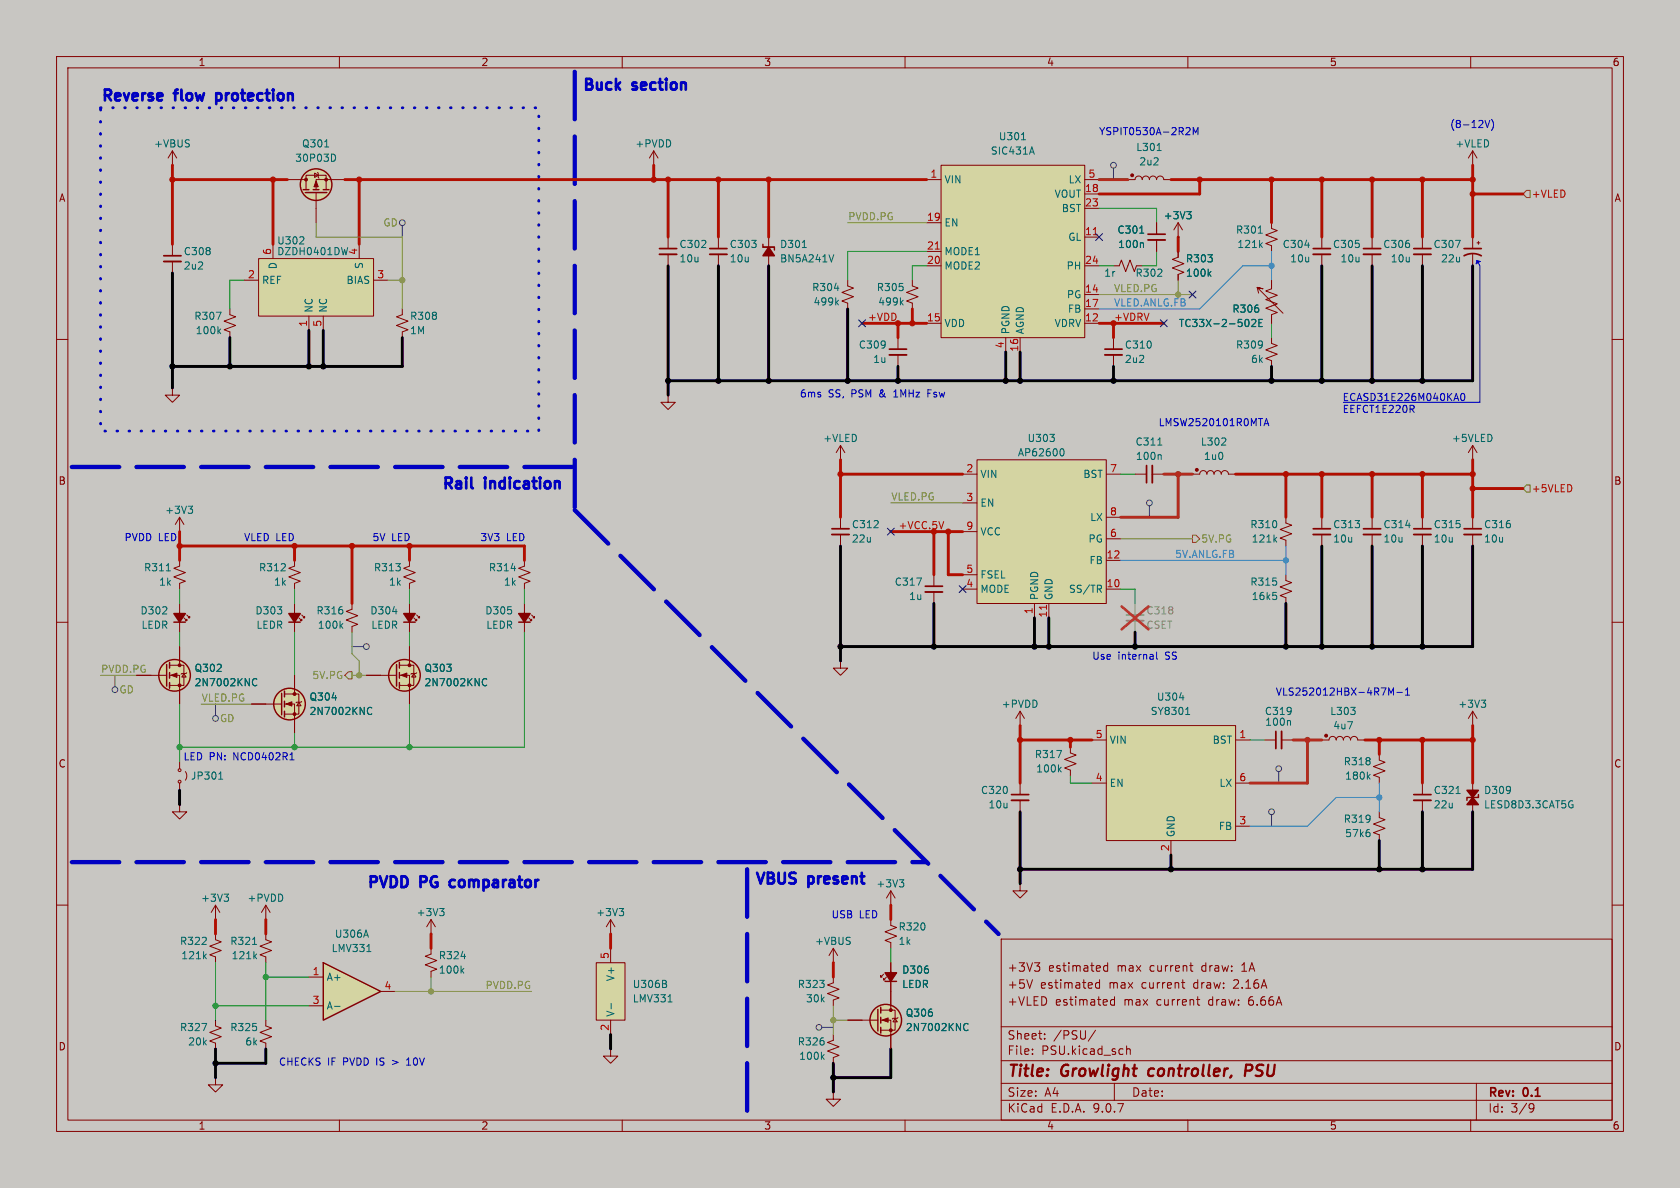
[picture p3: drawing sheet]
<svg xmlns="http://www.w3.org/2000/svg" width="297mm" height="210mm" viewBox="0 0 297 210" stroke-linecap="round" stroke-linejoin="round" font-family="sans-serif">
<path d="M0 0h297v210h-297z" fill="#c8c6c2" stroke="#c8c6c2" stroke-width=".18"/>
<g fill="none" stroke="#840000" stroke-width=".18">
<path d="M10 10h277v190h-277zM12 12h273v186h-273zM60 10v2M110 10v2M160 10v2M210 10v2M260 10v2M115.6 29.2h.1M115.6 26.7l-.8 1.2M115.6 26.7l.7 1.2M115.6 26.7v2.5M204.5 39.4v2"/>
<path d="M208.3 39.4l-.8 1.2M208.3 39.4l.7 1.2M208.3 39.4v2.5M224.8 39.4v1l1 .4-2 .7 2 .8-2 .8 1 .3v1.1M71.1 54.6v1l-1 .4 2 .8-2 .7 2 .8-1 .4v1M118.1 41.9v2M118.1 45v2M127 41.9v2M127 45v2M158.7 59.7v2M196.8 47h1.1l.3-1 .8 2 .8-2 .7 2 .4-1h1M204.5 42.4v2.1"/>
<path d="M208.3 41.9h.1M208.3 44.5v1l-1 .3 2 .8-2 .8 2 .7-1 .4v1M222.5 51.8l-.3-1 1.1 .3-1.1-.3 4.6 4.6M224.8 49.5v1.6l-1 .3 2 .8-2 .8 2 .7-2 .8 2 .7-1 .4v1.6M10 60h2M118.1 69.9v1.2h1.3l-1.3 1.3-1.3-1.3h1.3M118.1 69.9h.1M158.7 62.7v2.1M285 60h2M31.7 99.1v1l-1 .4 2.1 .7-2.1 .8 2.1 .7-1.1 .4v1M10 110h2M24.1 119.4h5.4"/>
<path d="M30 117.6h2.5v3.6h-2.5M30 119.4h1.7v5.1M31.7 106.7v5.1M31.7 114.3v3.3M32.5 109.2l.5 .5v-.2v.2h-.2M32.5 119.1l.4 .6h-.8zM33 108.7l.5 .5v-.2v.2h-.2M33 118.9l-.1 .2h-.8l-.1 .1M165.1 101.6v2M165.1 104.6v2.1M285 110h2M31.7 134.6v1.3"/>
<path d="M31.7 138.4v1.3M32.8 136.4l.2 .8-.2 .7M233.7 130.8h1.2a.64 .64 0 0 1 .7-.6 .64 .64 0 0 1 .6 .6 .64 .64 0 0 1 .7-.6 .64 .64 0 0 1 .6 .6 .64 .64 0 0 1 .6-.6 .64 .64 0 0 1 .7 .6 .64 .64 0 0 1 .6-.6 .64 .64 0 0 1 .6 .6h1.3M31.7 142.2v1.3h-1.2l1.2 1.3 1.3-1.3h-1.3M31.7 142.2h.1M10 160h2M38.1 162.6h.1M38.1 165.1v1l1 .4-2 .8 2 .7-2 .8 1 .4v1M38.1 160v2.6M38.1 160l-.8 1.3M38.1 160l.8 1.3M47 162.6h.1"/>
<path d="M47 165.1v1l1 .4-2 .8 2 .7-2 .8 1 .4v1M47 160l-.8 1.3M47 160l.8 1.3M47 160v2.6M76.2 165.1h.1M76.2 167.6v1.1l-1 .3 2 .8-2 .8 2 .7-1 .4v1M76.2 162.6l-.8 1.2M76.2 162.6l.8 1.2M76.2 162.6v2.5M177 166h108v32h-108zM182.5 173.2l-.5 1.5M182.9 170.2h.9l-.5 .6"/>
<path d="M183.5 170.8l.3 .3v.3l-.3 .3M194.4 173.8l-.4-.1-.3 .3v.4l.1 .2h.6M194.4 173.2v1.5M195.8 170.2v1.5M195.8 170.8l-.4-.1-.3 .3v.4l.1 .2h.6M197 176.2v1.5M197 176.8l-.4-.1-.3 .3v.4l.2 .2h.5M208.9 173.7h.6M209.1 174.5l.4 .2M210.3 170.7h.6M210.5 171.5l.4 .2M211.5 176.7h.6"/>
<path d="M211.7 177.5l.4 .2M285 160h2M38.1 190.5v1.3h-1.3l1.3 1.2 1.3-1.2h-1.3M38.1 190.5h.1M38.1 180.3v1.1l1 .3-2 .8 2 .8-2 .7 1 .4v1M60 198v2M110 198v2M160 198v2M177 194.5h108M177 191.5h108M177 187.5h108M177 181.5h108"/>
<path d="M182.5 186.3v.1M182.5 185.5v.1M184.7 183.6v.1M184.7 182.8v.1M193.7 182.1l-1.3 2M197 191.5v3M199.2 184.9v1.5M199.2 185.5l.2-.1 .3 .1 .1 .9M210 198v2M260 198v2M261 191.5v6.5M270.6 195.1l.5 .1a.99 .99 0 0 1-.4 1.4h-.2"/>
<path d="M271.2 195.7l-.3 .3h-.3"/>
<circle cx="31.7" cy="136.1" r=".25"/>
<circle cx="31.7" cy="138.2" r=".25"/>
</g>
<path d="M203.2 189.1l-.2 .7 .3 .4M221.1 188.2h-.8l-.2 2M221.1 189.2l-.9 .1" fill="none" stroke="#840000" stroke-width=".4"/>
<path d="M116.6 43.9h3M125.5 43.9h3M202.9 41.4h3.1M157.2 61.7h3.1M163.6 103.6h3" fill="none" stroke="#840000" stroke-width=".3"/>
<path d="M116.6 45h3M125.5 45h3M202.9 42.4h3.1M157.2 62.7h3.1M163.6 104.6h3" fill="none" stroke="#840000" stroke-width=".33"/>
<circle cx="30.9" cy="119.4" r="2.79" fill="#d4d4a2" stroke="#d4d4a2" stroke-width=".18"/>
<g fill="none" stroke="#840000" stroke-width=".25">
<path d="M29.5 117.5v3.8M30 117.1v1M30 118.9v1M30.7 110h2.1M30 120.7v1"/>
<circle cx="30.9" cy="119.4" r="2.79"/>
</g>
<g fill="#840000" stroke="#840000" stroke-width=".18">
<path d="M30.3 119.4l1-.4v.7z"/>
<circle cx="31.7" cy="117.6" r=".25"/>
<circle cx="31.7" cy="121.2" r=".25"/>
<circle cx="234.4" cy="130" r=".25"/>
</g>
<g fill="none" stroke="#006464" stroke-width=".18">
<path d="M209.8 37.4h.8l-.4 .5M210.3 37.9l.3 .2v.3l-.3 .3M201.5 41.2h.7M202 42.9l.2 .2v.7M213.7 48.4l.4 .4M214.1 48l-.5 .5M220.5 56.5a.79 .79 0 0 1 0 1.2M221.3 56.6l.5-.1 .2 .3-.8 .9h.8M222.4 41.2h.8M222.6 57.1h.4M222.8 43.3l.4 .5M223.2 42.9l-.5 .5"/>
<path d="M223.2 56.5h-.6v1.2h.6M29.4 100.9h.7M162.1 102.2h.8l-.5 1.2M38.7 137.7h.7M38.9 136.7l.1-.2v1.2M44.7 121l.3 .2 .4-.1M45.4 120.1l-.4-.1-.3 .1M238.8 125h.8l-.4 .5M239.5 125.6v.6M39.6 158.1h.8l-.4 .4M40.2 158.5l.2 .3v.3l-.2 .2M36.1 169l.4 .5"/>
<path d="M36.5 168.6l-.5 .5M44.6 166.9h.8M45 169l.4 .5M45.4 168.6l-.5 .5M77.7 160.6h.8l-.4 .5M78.3 161.1l.2 .2v.3l-.2 .3M81.5 169.1h.8M81.6 171.5l.4 .5M82 171.2l-.5 .5M35.7 180.9h.8l-.5 1.3"/>
</g>
<path d="M30.7 108.5h2.1l-1.1 1.5z" fill="#840000" stroke="#840000" stroke-width=".25"/>
<path d="M172.7 81.3h22.9v25.4h-22.9z" fill="#d4d4a2"/>
<g fill="none" stroke="#840000" stroke-width=".18">
<path d="M260.3 29.2h.1M260.3 26.7v2.5M260.3 26.7l-.7 1.2M260.3 26.7l.8 1.2M196.8 59.7v2M224.8 59.7v1l1 .4-2 .7 2 .8-2 .8 1 .4v1M233.7 41.9v2M233.7 45v2M196.8 62.7v2.1M31.7 91.4l-.7 1.3M31.7 91.4l.8 1.3M31.7 91.4v2.6"/>
<path d="M72.4 99.1v1l-1 .4 2 .7-2 .8 2 .7-1 .4v1M170.2 83.8h2.5M170.2 88.9h2.5M170.2 94h2.5M172.7 81.3h22.9v25.4h-22.9zM195.6 83.8h2.5M195.6 91.4h2.5M195.6 95.3h2.5M195.6 99.1h2.5M233.7 91.4v2.1M233.7 94.5v2M72.4 106.7v5.1"/>
<path d="M73.2 109.2l.5 .5v-.2v.2h-.3M73.7 108.7l.5 .5v-.2v.2h-.3M148.6 116.8v1.3h1.3l-1.3 1.3-1.3-1.3h1.3M148.6 116.8h.1M170.2 101.6h2.5M170.2 104.1h2.5M182.9 106.7v2.5M185.4 106.7v2.5M195.6 104.1h2.5M180.3 138.4v2.1M189.2 132.1v1l1 .4-2 .7 2 .8-2 .8 1 .3v1.1M260.3 128.3h.1"/>
<path d="M260.3 125.7l-.7 1.3M260.3 125.7l.8 1.3M260.3 125.7v2.6M180.3 156.2v1.3h1.3l-1.3 1.3-1.2-1.3h1.2M180.3 156.2h.1M180.3 141.5v2M107.9 165.1h.1M107.9 162.6l-.7 1.2M107.9 162.6l.8 1.2M107.9 162.6v2.5"/>
</g>
<path d="M185 107v.7" fill="none" stroke="#a90000" stroke-width=".18"/>
<g fill="none" stroke="#006464" stroke-width=".18">
<path d="M230.7 43.3h.8M185.6 76.8h.8l-.4 .5M186.3 77.4v.5M187.6 79.4l.1-.1a.68 .68 0 0 1 .4 .7 .68 .68 0 0 1-.4 .6l-.1-.1M33.3 89.5h.7l-.4 .5M33.8 90l.2 .2v.3l-.2 .2M69.4 108.1h.8M194.3 104.1l.4 .6M194.6 103.5l.1 .2-.1 .4M186.8 132.7h.9l-.6 1.2M187.2 136l.4 .5M187.6 135.6l-.5 .5"/>
<path d="M261.9 123.8h.7l-.4 .5M262.4 124.3l.2 .2v.3l-.2 .2M109.5 160.6h.7l-.4 .5M110 161.1l.2 .2v.3l-.2 .3"/>
</g>
<path d="M232.2 43.9h3M195.3 61.7h3.1M232.2 93.5h3M178.8 140.5h3.1" fill="none" stroke="#840000" stroke-width=".3"/>
<path d="M232.2 45h3M195.3 62.7h3.1M232.2 94.5h3M178.8 141.5h3.1" fill="none" stroke="#840000" stroke-width=".33"/>
<path d="M71.4 110h2" fill="none" stroke="#840000" stroke-width=".25"/>
<path d="M71.4 108.5h2l-1 1.5z" fill="#840000" stroke="#840000" stroke-width=".25"/>
<path d="M195.6 128.3h22.8v20.3h-22.8z" fill="#d4d4a2"/>
<g fill="none" stroke="#840000" stroke-width=".18">
<path d="M30.5 29.2h.1M30.5 26.7l-.8 1.2M30.5 26.7l.7 1.2M30.5 26.7v2.5M50.8 31.8h3.3M54.1 33.5v-2.5h3.6v2.5M55.6 30.6l.7 .4-.7 .4zM55.9 34v5.4M56.1 30.5l.2 .1v.8l.1 .1M61 31.8h-5.1v1.7M199.4 31.8h1.3a.64 .64 0 0 1 .6-.7 .64 .64 0 0 1 .6 .7 .64 .64 0 0 1 .7-.7 .64 .64 0 0 1 .6 .7 .64 .64 0 0 1 .6-.7 .64 .64 0 0 1 .7 .7 .64 .64 0 0 1 .6-.7 .64 .64 0 0 1 .6 .7h1.3M40.6 54.6v1l1.1 .4-2.1 .8 2.1 .7-2.1 .8 1 .4v1"/>
<path d="M135.9 41.9v5.1M149.9 49.5v1l1 .4-2.1 .8 2.1 .8-2.1 .7 1.1 .4v1M242.6 41.9v2M242.6 45v2M251.5 41.9v2M251.5 45v2M260.3 41.9v2M260.3 45v2M261.1 42.9h.5M261.4 42.7v.5M148.6 78.7l-.8 1.3M148.6 78.7l.8 1.3"/>
<path d="M148.6 78.7v2.6M260.3 78.7l-.7 1.3M260.3 78.7l.8 1.3M260.3 78.7v2.6M52.1 99.1v1l-1 .4 2 .7-2 .8 2 .7-1 .4v1M92.7 99.1v1l-1 .4 2 .7-2 .8 2 .7-1 .4v1M148.6 81.3h.1M227.3 91.4v1.1l1 .3-2 .8 2 .8-2 .7 1 .4v1M242.6 91.4v2.1M242.6 94.5v2M251.5 91.4v2.1M251.5 94.5v2"/>
<path d="M260.3 81.3h.1M260.3 91.4v2.1M260.3 94.5v2M52.1 106.7v5.1M52.1 119.4v3.3M52.8 109.2l.5 .5v-.2v.2h-.2M53.3 108.7l.5 .5v-.2v.2h-.2M62.2 106.7v1l-1 .4 2 .7-2 .8 2 .8-1 .3v1.1M64.8 119.4h5.3M70.6 117.6h2.6v3.6h-2.6M70.6 119.4h1.8v5.1M72.4 114.3v3.3"/>
<path d="M73.2 119.1l.3 .6h-.7zM73.7 118.9l-.2 .2h-.7l-.2 .1M92.7 106.7v5.1M93.5 109.2l.5 .5v-.2v.2h-.3M94 108.7l.5 .5v-.2v.2h-.3M227.3 101.6v1l1 .4-2 .8 2 .7-2 .8 1 .4v1M44.4 124.5h5.4M50.3 122.7h2.5v3.5h-2.5M50.3 124.5h1.8v5M52.8 124.1l.4 .7h-.7zM53.3 124l-.1 .1h-.7l-.2 .2M180.3 128.3h.1"/>
<path d="M180.3 125.7l-.7 1.3M180.3 125.7l.8 1.3M180.3 125.7v2.6M193 130.8h2.6M193 138.4h2.6M195.6 128.3h22.8v20.3h-22.8zM218.4 130.8h2.6M218.4 138.4h2.6M243.8 133.4v1l1.1 .3-2.1 .8 2.1 .8-2.1 .7 1 .4v1M207 148.6v2.5M218.4 146.1h2.6M243.8 143.5v1l1.1 .4-2.1 .8 2.1 .7-2.1 .8 1 .4v1"/>
<path d="M155.7 178.6h2.5v3.5h-2.5M157.5 175.3v3.3M158.8 179.9l-.2 .1h-.7l-.2 .1M47 180.3v1.1l1 .3-2 .8 2 .8-2 .7 1 .4v1M149.9 180.3h5.3M155.7 180.3h1.8v5.1M158.2 180l.4 .6h-.7z"/>
</g>
<g fill="none" stroke="#006464" stroke-width=".18">
<path d="M57.4 26h.7M58.9 27.2a.68 .68 0 0 1 .4 .7 .68 .68 0 0 1-.4 .6M204.6 26.6h.7M38.2 55.2h.9l-.6 1.3M38.7 58.5l.3 .5M39 58.2l-.5 .4M141.8 43.8h.8M147.4 45l-.4 1.3M147.5 51h.8M147.9 53.4l.3 .5M148.2 53.1l-.4 .5M257.3 42.5h.9l-.6 1.3"/>
<path d="M263.7 77.1v.6M225.3 95.3l.4 .5M225.7 95l-.5 .5M248.5 92.9h.8M60.2 110.6l.4 .5M60.6 110.2l-.5 .5M90.4 100.5h.7M225 104.7h.6M225.5 105.2l.2 .2v.3l-.2 .3M65.1 126.1l.3 .2 .3-.1M65.7 125.2l-.3-.2-.3 .2M85.4 121l.3 .2 .3-.1"/>
<path d="M86 120.1l-.3-.1-.3 .1M208.5 123.3h.8M209.6 126.3h.7M209.9 125.2l.1-.2v1.3M241.9 137.3l.3 .4M242.2 136.9l-.5 .5M241.9 146.6h.2M242 147.1l.2 .3v.3l-.2 .2M170.5 182l.3 .2 .3-.1M171.1 181l-.3-.1-.3 .2"/>
</g>
<g fill="#d4d4a2" stroke="#d4d4a2" stroke-width=".18">
<circle cx="71.5" cy="119.4" r="2.79"/>
<circle cx="51.2" cy="124.5" r="2.79"/>
<circle cx="55.9" cy="32.6" r="2.79"/>
<circle cx="156.6" cy="180.3" r="2.79"/>
</g>
<g fill="none" stroke="#840000" stroke-width=".25">
<path d="M53.6 33.5h1M54 34h3.8M55.4 33.5h1M57.1 33.5h1.1M134.9 43.2v.5h2M134.9 43.7h2v.5M51.1 110h2M70.1 117.5v3.8M70.6 117.1v1M70.6 118.9v1M91.7 110h2M49.8 122.6v3.8"/>
<path d="M50.3 122.2v1M50.3 124v1M50.3 125.7v1M70.6 120.7v1M155.2 178.4v3.8M155.7 178.1v1M155.7 179.8v1M155.7 181.6v1"/>
<circle cx="55.9" cy="32.6" r="2.79"/>
<circle cx="71.5" cy="119.4" r="2.79"/>
<circle cx="51.2" cy="124.5" r="2.79"/>
<circle cx="156.6" cy="180.3" r="2.79"/>
</g>
<g fill="#840000" stroke="#840000" stroke-width=".18">
<path d="M70.9 119.4l1-.4v.7z"/>
<path d="M50.6 124.4l1-.3v.7z"/>
<path d="M55.9 32l.4 1h-.8z"/>
<path d="M156 180.3l1-.4v.8z"/>
<circle cx="72.4" cy="117.6" r=".25"/>
<circle cx="72.4" cy="121.2" r=".25"/>
<circle cx="200.2" cy="31" r=".25"/>
<circle cx="52.1" cy="122.7" r=".25"/>
<circle cx="52.1" cy="126.2" r=".25"/>
<circle cx="54.1" cy="31.7" r=".25"/>
<circle cx="57.7" cy="31.7" r=".25"/>
<circle cx="157.5" cy="178.6" r=".25"/>
<circle cx="157.5" cy="182.1" r=".25"/>
</g>
<path d="M241 43.9h3.1M249.9 43.9h3.1M258.8 45.2a3.2 3.2 0 0 1 3.1 0M258.8 43.9h3.1M241 93.5h3.1M249.9 93.5h3.1M258.8 93.5h3.1" fill="none" stroke="#840000" stroke-width=".3"/>
<path d="M241 45h3.1M249.9 45h3.1M241 94.5h3.1M249.9 94.5h3.1M258.8 94.5h3.1" fill="none" stroke="#840000" stroke-width=".33"/>
<g fill="#840000" stroke="#840000" stroke-width=".25">
<path d="M91.7 108.5h2l-1 1.5z"/>
<path d="M51.1 108.5h2l-1 1.5z"/>
<path d="M135.9 43.7l1 1.5h-2z"/>
</g>
<path d="M57.1 170.2l10.2 5.1-10.2 5z" fill="#d4d4a2"/>
<path d="M261.4 140.5v.5h-2.1v.5M57.1 170.2l10.2 5.1-10.2 5z" fill="none" stroke="#840000" stroke-width=".25"/>
<path d="M30.5 68.6v1.3h1.2l-1.2 1.2-1.3-1.2h1.3M30.5 68.6h.1M251.5 138.4v2.1M260.3 138.4v5.1M251.5 141.5v2M54.6 172.7h2.5M54.6 177.8h2.5M67.3 175.3h2.5" fill="none" stroke="#840000" stroke-width=".18"/>
<path d="M257.4 140.3h.7M277.8 142.3h.3v.4l-.3 .1M277.9 141.5l.1 .1M59.1 177.9h1M64.7 164.4l.4 1.3M64.9 168.2h.7" fill="none" stroke="#006464" stroke-width=".18"/>
<path d="M249.9 140.5h3.1" fill="none" stroke="#840000" stroke-width=".3"/>
<path d="M249.9 141.5h3.1" fill="none" stroke="#840000" stroke-width=".33"/>
<g fill="#840000" stroke="#840000" stroke-width=".25">
<path d="M259.3 139.7h2.1l-1.1 1.3z"/>
<path d="M260.3 141l1.1 1.2h-2.1z"/>
</g>
<path d="M166.4 29.2h25.4v30.5h-25.4z" fill="#d4d4a2"/>
<g fill="none" stroke="#840000" stroke-width=".18">
<path d="M163.8 31.8h2.6M163.8 39.4h2.6M166.4 29.2h25.4v30.5h-25.4zM191.8 31.8h2.5M191.8 34.3h2.5M191.8 36.8h2.5M161.3 49.5v1l1 .4-2 .8 2 .8-2 .7 1 .4v1M163.8 44.5h2.6M163.8 47h2.6M163.8 57.2h2.6M177.8 59.7v2.5M180.3 59.7v2.5"/>
<path d="M191.8 47h2.5M191.8 57.2h2.5M191.8 41.9h2.5M191.8 52.1h2.5M191.8 54.6h2.5"/>
</g>
<path d="M165.3 44h.8M193.3 41.5h.7" fill="none" stroke="#a90000" stroke-width=".18"/>
<path d="M180.6 24.7h.7M182.4 26l.4 1.2M159.3 53.4l.4 .5M159.7 53.1l-.5 .5" fill="none" stroke="#006464" stroke-width=".18"/>
<path d="M45.7 45.7h20.3v10.2h-20.3z" fill="#d4d4a2"/>
<g fill="none" stroke="#840000" stroke-width=".18">
<path d="M43.2 49.5h2.5M45.7 45.7h20.3v10.2h-20.3zM48.3 43.2v2.5M54.6 55.9v2.5M57.1 55.9v2.5M63.5 43.2v2.5M66 49.5h2.6M148.6 91.4v2.1M148.6 94.5v2M200.7 83.8h2M203.7 83.8h2M210.8 83.8h1.3a.64 .64 0 0 1 .6-.6 .64 .64 0 0 1 .7 .6 .64 .64 0 0 1 .6-.6 .64 .64 0 0 1 .6 .6 .64 .64 0 0 1 .7-.6 .64 .64 0 0 1 .6 .6 .64 .64 0 0 1 .6-.6 .64 .64 0 0 1 .7 .6h1.2"/>
<path d="M223.5 130.8h2.1M226.6 130.8h2M147.3 172.7v1l-1 .4 2 .8-2 .7 2 .8-1 .4v1M147.3 170.2h.1M147.3 167.6v2.6M147.3 167.6l-.7 1.3M147.3 167.6l.8 1.3M157.5 162.6v1l1 .4-2 .7 2 .8-2 .7 1 .4v1M107.9 185.4v1.3h-1.2l1.2 1.3 1.3-1.3h-1.3M107.9 185.4h.1M147.3 182.9v1l-1 .4 2 .7-2 .8 2 .8-1 .3v1.1M147.3 193v1.3h-1.3l1.3 1.3 1.3-1.3h-1.3"/>
<path d="M147.3 193h.1"/>
</g>
<path d="M52.9 43.1h.8M53.7 42v.4M61.5 43.8l-.3 1.2M204.7 78.7h.7M215.9 78.7h.8M216.7 77.5v.5M205.1 80.4l.2 .2v.6M228 127.4l.1 .1v.7M145.3 186.8l.4 .5M145.7 186.4l-.5 .5" fill="none" stroke="#006464" stroke-width=".18"/>
<path d="M147.1 93.5h3M202.7 82.3v3M225.6 129.3v3" fill="none" stroke="#840000" stroke-width=".3"/>
<path d="M147.1 94.5h3M203.7 82.3v3M226.6 129.3v3" fill="none" stroke="#840000" stroke-width=".33"/>
<circle cx="211.6" cy="83.1" r=".25" fill="#840000" stroke="#840000" stroke-width=".18"/>
<path d="M105.4 170.2h5.1v10.1h-5.1z" fill="#d4d4a2"/>
<g fill="none" stroke="#840000" stroke-width=".18">
<path d="M204.5 39.4v2M30.5 43.2v2M30.5 46.2v2.1M204.5 42.4v2.1M208.3 41.9h.1M208.3 44.5v1M208.3 48.5v1M224.8 49.5v1.3M224.8 55.9v1.3M24.1 119.4h2.6M31.7 114.3v2.5M52.1 119.4v2.5"/>
<path d="M64.8 119.4h2.5M72.4 114.3v2.5M31.7 121.9v2.6M44.4 124.5h2.6M52.1 127v2.5M72.4 121.9v2.6M157.5 157.5l-.8 1.3M157.5 157.5l.7 1.3M157.5 157.5v2.5M105.4 170.2h5.1v10.1h-5.1zM107.9 167.6v2.6M156.2 172.2l-.5 .5v-.2v.2h.3"/>
<path d="M156.7 172.7l-.5 .5v-.2v.2h.3M157.5 160h.1M157.5 170.2v7.6M107.9 180.3v2.6M149.9 180.3h2.5M157.5 182.9v2.5"/>
</g>
<g fill="none" stroke="#006464" stroke-width=".18">
<path d="M209.8 37.4h.8l-.4 .5M210.3 37.9l.3 .2v.3l-.3 .3M201.5 41.2h.7M202 42.9l.2 .2v.7M213.7 48.4l.4 .4M214.1 48l-.5 .5M220.5 56.5a.79 .79 0 0 1 0 1.2M221.3 56.6l.5-.1 .2 .3-.8 .9h.8M222.6 57.1h.4M223.2 56.5h-.6v1.2h.6M44.7 121l.3 .2 .4-.1M45.4 120.1l-.4-.1-.3 .1"/>
<path d="M65.1 126.1l.3 .2 .3-.1M65.7 125.2l-.3-.2-.3 .2M85.4 121l.3 .2 .3-.1M86 120.1l-.3-.1-.3 .1M159 155.5h.8l-.4 .5M159.5 156l.3 .2v.3l-.3 .3M108 177.4v.9M117.6 173.9l.3 .2-.1 .3-.2 .2M117.7 173.4l.1 .1-.1 .3M118.1 177.1h.7M170.5 182l.3 .2 .3-.1M171.1 181l-.3-.1-.3 .2"/>
</g>
<path d="M156.5 173.5h2" fill="none" stroke="#840000" stroke-width=".25"/>
<path d="M156.5 172h2l-1 1.5z" fill="#840000" stroke="#840000" stroke-width=".25"/>
<path d="M199.1 108.7h3.1" fill="none" stroke="#858482" stroke-width=".3"/>
<path d="M199.1 109.7h3.1" fill="none" stroke="#858482" stroke-width=".33"/>
<path d="M200.7 106.7v2M200.7 109.7v2.1" fill="none" stroke="#858482" stroke-width=".18"/>
<path d="M198.3 107.2l4.7 4M203 107.2l-4.7 4" fill="none" stroke="#e12e31" stroke-width=".46"/>
<path d="M29 45.2h3" fill="none" stroke="#840000" stroke-width=".3"/>
<path d="M29 46.2h3" fill="none" stroke="#840000" stroke-width=".33"/>
<g fill="none" stroke="#484848" stroke-width=".18">
<path d="M71.1 39.9v2M196.8 29.7v2.1M203.2 89.4v2M20.3 119.4v2M62.2 114.3h2.1M38.1 124.5v2M226.1 136.4v2M224.8 144v2.1M145.3 181.6h2"/>
<circle cx="71.1" cy="39.4" r=".51"/>
<circle cx="196.9" cy="29.2" r=".51"/>
<circle cx="203.2" cy="88.9" r=".51"/>
<circle cx="64.8" cy="114.3" r=".51"/>
<circle cx="20.3" cy="121.9" r=".51"/>
<circle cx="38.1" cy="127" r=".51"/>
<circle cx="226.1" cy="135.9" r=".51"/>
<circle cx="224.8" cy="143.5" r=".51"/>
<circle cx="144.8" cy="181.6" r=".51"/>
</g>
<path d="M269.2 34.3l.7-.6h.6v1.2h-.6zM210.8 94.6h.7l.6 .7-.6 .6h-.7zM269.2 86.4l.7-.7h.6v1.3h-.6zM61.6 118.7h.6v1.3h-.6l-.6-.6z" fill="none" stroke="#725600" stroke-width=".18"/>
<path d="M166.8 92.2l-.4 1.3M277.8 86v.6" fill="none" stroke="#b10e00" stroke-width=".18"/>
<g fill="none" stroke="#0000c2" stroke-width=".18">
<path d="M210.2 22.6l.2 .2-.1 .3-.7 .7h.8M210.9 23.8v-1.2l.5 .9 .4-.9v1.2M262.5 21.3l.5 1.3 .4-1.3M263.7 21.1a1.46 1.46 0 0 1 0 1.9M261.1 46.1l.6 .1-.8 .4zM261.1 46.1l.5 .9v24.1h-24.1M261.4 46.2l-.3 .2M261.5 46.2l-.4 .3M158 70.2h.7M158.1 69.2l-.1 .1M164 69.5h.5M164.6 68.9h-.6v1.3"/>
<path d="M223.5 75.3l.4-1.3 .4 1.3M223.6 74.9h.6M249.6 72.3l.4 .6M249.9 71.8v.4M257.4 69.5l.5 1.3M258.4 69.7l.1-.2a.68 .68 0 0 1 .5 .7 .68 .68 0 0 1-.5 .6l-.1-.1-.2-.4zM204.5 115.3v1.1l.2 .1M51.3 134.3h.7M245.5 122.9v-1.3l.4 .9 .4-.9v1.3M247 122.4h.9M248.5 122.9h.7M248.5 122l.3-.4v1.3"/>
<path d="M71.9 188.3h.7M72.1 187.2l-.2 .2"/>
</g>
<path d="M101.6 12.7v77.5M12.7 82.6h88.9M101.6 90.2l74.9 74.9M12.7 152.4h151.1M132.1 153.7v44.4" fill="none" stroke="#0000c2" stroke-width=".76" stroke-dasharray="8.4 3"/>
<g fill="none" stroke="#000" stroke-width=".51">
<path d="M30.5 48.3v20.3M40.6 59.7v5.1M54.6 58.4v6.4M57.1 58.4v6.4M71.1 59.7v5.1h-40.6M118.1 47v22.9M127 47v20.3M135.9 47v20.3M149.9 54.6v12.7M233.7 47v20.3M242.6 47v20.3M251.5 47v20.3"/>
<path d="M260.3 47v20.3h-142.2M158.7 64.8v2.5M177.8 62.2v5.1M180.3 62.2v5.1M196.8 64.8v2.5M224.8 64.8v2.5M148.6 96.5v20.3M233.7 96.5v17.8M242.6 96.5v17.8M251.5 96.5v17.8M260.3 96.5v17.8h-111.7M165.1 106.7v7.6"/>
<path d="M182.9 109.2v5.1M185.4 109.2v5.1M200.7 111.8v2.5M227.3 106.7v7.6M31.7 139.7v2.5M180.3 143.5v12.7M207 151.1v2.6M243.8 148.6v5.1M251.5 143.5v10.2M260.3 143.5v10.2h-80M38.1 185.4v5.1M47 185.4v2.6h-8.9"/>
<path d="M107.9 182.9v2.5M147.3 188v5M157.5 185.4v5.1h-10.2"/>
</g>
<g fill="none" stroke="#009600" stroke-width=".18">
<path d="M194.3 36.8h10.2v2.6M43.2 49.5h-2.6v5.1M163.8 47h-2.5v2.5M163.8 44.5h-13.9v5M194.3 47h2.5M204.5 44.5v2.5h-2.6M224.8 57.2v2.5M198.1 83.8h2.6M31.7 104.1v2.6M31.7 111.8v2.5M52.1 104.1v2.6M52.1 111.8v7.6"/>
<path d="M72.4 104.1v2.6M72.4 111.8v2.5M92.7 111.8v20.3h-61M92.7 104.1v2.6M198.1 104.1h2.6v2.6M31.7 124.5v10.1M52.1 129.5v2.6M72.4 124.5v7.6M189.2 137.2v1.2h3.8M221 130.8h2.5M38.1 177.8h16.5M38.1 170.2v10.1"/>
<path d="M47 170.2v10.1M47 172.7h7.6M157.5 167.6v2.6"/>
</g>
<g fill="none" stroke="#7f8e2a" stroke-width=".18">
<path d="M55.9 39.4v2.5h15.2v12.7M149.9 39.4h13.9M68.6 49.5h2.5M194.3 52.1h16.5M208.3 49.5v2.6M157.5 88.9h12.7M198.1 95.3h12.7M17.8 119.4h6.3M62.2 111.8v3.8l1.3 1.2v2.6M62.2 119.4h2.6M35.6 124.5h8.8M69.8 175.3h24.2"/>
<path d="M76.2 172.7v2.6M147.3 177.8v5.1M147.3 180.3h2.6"/>
</g>
<g fill="none" stroke="#b10e00" stroke-width=".51">
<path d="M30.5 31.8h20.3M30.5 29.2v14M48.3 31.8v11.4M61 31.8h102.8M63.5 31.8v11.4M115.6 29.2v2.6M118.1 31.8v10.1M127 31.8v10.1M135.9 31.8v10.1M207 31.8h53.3M212.1 31.8v2.5h-17.8M224.8 31.8v7.6"/>
<path d="M233.7 31.8v10.1M242.6 31.8v10.1M251.5 31.8v10.1M260.3 34.3h8.9M260.3 29.2v12.7M152.4 57.2h11.4M158.7 57.2v2.5M161.3 54.6v2.6M194.3 57.2h11.4M196.8 57.2v2.5M208.3 41.9v2.6M31.7 94v5.1"/>
<path d="M31.7 96.5h61v2.6M52.1 96.5v2.6M62.2 96.5v10.2M72.4 96.5v2.6M148.6 83.8h21.6M148.6 81.3v10.1M157.5 94h12.7M165.1 94v7.6M167.6 94v7.6h2.6M218.4 83.8h41.9M227.3 83.8v7.6M233.7 83.8v7.6"/>
<path d="M242.6 83.8v7.6M251.5 83.8v7.6M260.3 86.4h8.9M260.3 81.3v10.1M180.3 130.8h12.7M180.3 128.3v10.1M189.2 130.8v1.3M241.3 130.8h19M243.8 130.8v2.6M251.5 130.8v7.6M260.3 128.3v10.1M38.1 162.6v2.5"/>
<path d="M47 162.6v2.5M76.2 165.1v2.5M107.9 165.1v2.5M147.3 170.2v2.5M157.5 160v2.6"/>
</g>
<path d="M224.8 47h-5.1l-7.6 7.6h-17.8M224.8 44.5v5M198.1 99.1h29.2M227.3 96.5v5.1M243.8 138.4v5.1M243.8 141h-7.6l-5.1 5.1h-10.1" fill="none" stroke="#2785ff" stroke-width=".18"/>
<path d="M194.3 31.8h5.1M205.7 83.8h5.1M208.3 83.8v7.6h-10.2M228.6 130.8h5.1M231.1 130.8v7.6h-10.1" fill="none" stroke="#a13a01" stroke-width=".51"/>
<path d="M151.8 56.5l1.2 1.3M153 56.5l-1.2 1.3M193.7 41.3l1.2 1.2M194.9 41.3l-1.2 1.2M205.1 56.5l1.2 1.3M206.3 56.5l-1.2 1.3M210.2 51.5l1.2 1.2M211.4 51.5l-1.2 1.2M156.9 93.4l1.2 1.2M158.1 93.4l-1.2 1.2M169.6 103.5l1.2 1.2M170.8 103.5l-1.2 1.2" fill="none" stroke="#000084" stroke-width=".18"/>
<path d="M38.2 16.5v1.9M38.2 16.6l.2-.1 .6 .1M38.2 17.7l.2 .1 .6-.1M83.3 84.4v1.7l.3 .2M98.8 85.2l.1 1.1M80.2 155.5l-.5 .1-.2 .3 .1 .7 .3 .2h.3" fill="none" stroke="#0000c2" stroke-width=".48"/>
<path d="M17.8 19.1h77.4v57.1h-77.4z" fill="none" stroke="#0000c2" stroke-width=".51" stroke-dasharray=".1 2"/>
<g fill="#000" stroke="#000" stroke-width=".18">
<circle cx="30.5" cy="64.8" r=".46"/>
<circle cx="40.6" cy="64.8" r=".46"/>
<circle cx="54.6" cy="64.8" r=".46"/>
<circle cx="57.1" cy="64.8" r=".46"/>
<circle cx="118.1" cy="67.3" r=".46"/>
<circle cx="127" cy="67.3" r=".46"/>
<circle cx="135.9" cy="67.3" r=".46"/>
<circle cx="149.9" cy="67.3" r=".46"/>
<circle cx="158.7" cy="67.3" r=".46"/>
<circle cx="177.8" cy="67.3" r=".46"/>
<circle cx="180.3" cy="67.3" r=".46"/>
<circle cx="196.8" cy="67.3" r=".46"/>
<circle cx="224.8" cy="67.3" r=".46"/>
<circle cx="233.7" cy="67.3" r=".46"/>
<circle cx="242.6" cy="67.3" r=".46"/>
<circle cx="251.5" cy="67.3" r=".46"/>
<circle cx="148.6" cy="114.3" r=".46"/>
<circle cx="165.1" cy="114.3" r=".46"/>
<circle cx="182.9" cy="114.3" r=".46"/>
<circle cx="185.4" cy="114.3" r=".46"/>
<circle cx="200.7" cy="114.3" r=".46"/>
<circle cx="227.3" cy="114.3" r=".46"/>
<circle cx="233.7" cy="114.3" r=".46"/>
<circle cx="242.6" cy="114.3" r=".46"/>
<circle cx="251.5" cy="114.3" r=".46"/>
<circle cx="180.3" cy="153.7" r=".46"/>
<circle cx="207" cy="153.7" r=".46"/>
<circle cx="243.8" cy="153.7" r=".46"/>
<circle cx="251.5" cy="153.7" r=".46"/>
<circle cx="38.1" cy="188" r=".46"/>
<circle cx="147.3" cy="190.5" r=".46"/>
</g>
<g fill="#b10e00" stroke="#b10e00" stroke-width=".18">
<circle cx="227.3" cy="83.8" r=".46"/>
<circle cx="260.3" cy="130.8" r=".46"/>
<circle cx="251.5" cy="130.8" r=".46"/>
<circle cx="243.8" cy="130.8" r=".46"/>
<circle cx="212.1" cy="31.8" r=".46"/>
<circle cx="224.8" cy="31.8" r=".46"/>
<circle cx="196.8" cy="57.2" r=".46"/>
<circle cx="233.7" cy="83.8" r=".46"/>
<circle cx="242.6" cy="83.8" r=".46"/>
<circle cx="251.5" cy="83.8" r=".46"/>
<circle cx="260.3" cy="86.4" r=".46"/>
<circle cx="260.3" cy="83.8" r=".46"/>
<circle cx="189.2" cy="130.8" r=".46"/>
<circle cx="180.3" cy="130.8" r=".46"/>
<circle cx="260.3" cy="31.8" r=".46"/>
<circle cx="260.3" cy="34.3" r=".46"/>
<circle cx="233.7" cy="31.8" r=".46"/>
<circle cx="242.6" cy="31.8" r=".46"/>
<circle cx="251.5" cy="31.8" r=".46"/>
<circle cx="30.5" cy="31.8" r=".46"/>
<circle cx="48.3" cy="31.8" r=".46"/>
<circle cx="165.1" cy="94" r=".46"/>
<circle cx="167.6" cy="94" r=".46"/>
<circle cx="62.2" cy="96.5" r=".46"/>
<circle cx="72.4" cy="96.5" r=".46"/>
<circle cx="52.1" cy="96.5" r=".46"/>
<circle cx="31.7" cy="96.5" r=".46"/>
<circle cx="63.5" cy="31.8" r=".46"/>
<circle cx="115.6" cy="31.8" r=".46"/>
<circle cx="135.9" cy="31.8" r=".46"/>
<circle cx="118.1" cy="31.8" r=".46"/>
<circle cx="127" cy="31.8" r=".46"/>
<circle cx="158.7" cy="57.2" r=".46"/>
<circle cx="161.3" cy="57.2" r=".46"/>
<circle cx="148.6" cy="83.8" r=".46"/>
</g>
<g fill="#2785ff" stroke="#2785ff" stroke-width=".18">
<circle cx="227.3" cy="99.1" r=".46"/>
<circle cx="243.8" cy="141" r=".46"/>
<circle cx="224.8" cy="47" r=".46"/>
</g>
<g fill="#a13a01" stroke="#a13a01" stroke-width=".18">
<circle cx="208.3" cy="83.8" r=".46"/>
<circle cx="231.1" cy="130.8" r=".46"/>
</g>
<g fill="#7f8e2a" stroke="#7f8e2a" stroke-width=".18">
<circle cx="208.3" cy="52.1" r=".46"/>
<circle cx="76.2" cy="175.3" r=".46"/>
<circle cx="63.5" cy="119.4" r=".46"/>
<circle cx="71.1" cy="49.5" r=".46"/>
<circle cx="147.3" cy="180.3" r=".46"/>
</g>
<g fill="#009600" stroke="#009600" stroke-width=".18">
<circle cx="52.1" cy="132.1" r=".46"/>
<circle cx="31.7" cy="132.1" r=".46"/>
<circle cx="38.1" cy="177.8" r=".46"/>
<circle cx="47" cy="172.7" r=".46"/>
<circle cx="72.4" cy="132.1" r=".46"/>
</g>
<g font-size="2.8" fill="#840000">
<text x="178" y="190.9">Title:</text>
<text x="187.7" y="190.9">Growlight</text>
<text x="203.9" y="190.9">controller,</text>
<text x="221.7" y="190.9">PSU</text>
</g>
<g font-size="2.7" fill="#0000c2">
<text x="102.9" y="16.7">Buck</text>
<text x="112.2" y="16.7">section</text>
<text x="17.8" y="18.6">Reverse</text>
<text x="31.3" y="18.6">flow</text>
<text x="39.6" y="18.6">protection</text>
<text x="77.6" y="87.1">Rail</text>
<text x="85.6" y="87.1">indication</text>
<text x="64.8" y="157.6">PVDD</text>
<text x="74.6" y="157.6">PG</text>
<text x="80.9" y="157.6">comparator</text>
<text x="133.3" y="157">VBUS</text>
<text x="143.2" y="157">present</text>
</g>
<g font-size="2.1" fill="#840000">
<text x="178" y="172">+3V3</text>
<text x="185.3" y="172">estimated</text>
<text x="197.5" y="172">max</text>
<text x="203.4" y="172">current</text>
<text x="212.7" y="172">draw:</text>
<text x="219.9" y="172">1A</text>
<text x="178" y="178">+VLED</text>
<text x="178" y="175">+5V</text>
<text x="183.9" y="175">estimated</text>
<text x="186.5" y="178">estimated</text>
<text x="196.1" y="175">max</text>
<text x="198.7" y="178">max</text>
<text x="202" y="175">current</text>
<text x="204.6" y="178">current</text>
<text x="211.3" y="175">draw:</text>
<text x="213.9" y="178">draw:</text>
<text x="218.5" y="175">2.16A</text>
<text x="221.1" y="178">6.66A</text>
<text x="178" y="184">Sheet:</text>
<text x="186.2" y="184">/PSU/</text>
<text x="178" y="186.7">File:</text>
<text x="184.1" y="186.7">PSU.kicad_sch</text>
<text x="178" y="196.9">KiCad</text>
<text x="178" y="194.1">Size:</text>
<text x="184.7" y="194.1">A4</text>
<text x="185.7" y="196.9">E.D.A.</text>
<text x="193.3" y="196.9">9.0.7</text>
<text x="200" y="194.1">Date:</text>
<text x="263" y="194.3">Rev:</text>
<text x="263" y="196.9">Id:</text>
<text x="267.1" y="196.9">3/9</text>
<text x="269.4" y="194.3">0.1</text>
</g>
<g font-size="1.8" fill="#840000">
<text x="35" y="11.9">1</text>
<text x="85" y="11.9">2</text>
<text x="135" y="11.9">3</text>
<text x="185" y="11.9">4</text>
<text x="235" y="11.9">5</text>
<text x="285" y="11.9">6</text>
<text x="10.3" y="35.9">A</text>
<text x="285.3" y="35.9">A</text>
<text x="10.3" y="85.9">B</text>
<text x="285.3" y="85.9">B</text>
<text x="10.3" y="135.9">C</text>
<text x="285.3" y="135.9">C</text>
<text x="10.3" y="185.9">D</text>
<text x="285.3" y="185.9">D</text>
<text x="35" y="199.9">1</text>
<text x="85" y="199.9">2</text>
<text x="135" y="199.9">3</text>
<text x="185" y="199.9">4</text>
<text x="235" y="199.9">5</text>
<text x="285" y="199.9">6</text>
</g>
<g font-size="1.8" fill="#0000c2">
<text x="256.3" y="22.8">(8-12V)</text>
<text x="194.2" y="24.1">YSPIT0530A-2R2M</text>
<text x="141.3" y="70.5">6ms</text>
<text x="146.4" y="70.5">SS,</text>
<text x="150.6" y="70.5">PSM</text>
<text x="155.7" y="70.5">&amp;</text>
<text x="158.5" y="70.5">1MHz</text>
<text x="164.7" y="70.5">Fsw</text>
<text x="237.3" y="71.1">ECASD31E226M040KA0</text>
<text x="204.7" y="75.5">LMSW2520101R0MTA</text>
<text x="237.3" y="73.2">EEFCT1E220R</text>
<text x="21.9" y="95.9">PVDD LED</text>
<text x="43" y="95.9">VLED LED</text>
<text x="65.8" y="95.9">5V</text>
<text x="69.2" y="95.9">LED</text>
<text x="84.8" y="95.9">3V3</text>
<text x="89.5" y="95.9">LED</text>
<text x="193" y="116.8">Use</text>
<text x="197.6" y="116.8">internal</text>
<text x="206.1" y="116.8">SS</text>
<text x="225.4" y="123.2">VLS252012HBX-4R7M-1</text>
<text x="32.3" y="134.6">LED PN:</text>
<text x="41.3" y="134.6">NCD0402R1</text>
<text x="146.9" y="162.5">USB</text>
<text x="151.9" y="162.5">LED</text>
<text x="49.2" y="188.6">CHECKS</text>
<text x="57.9" y="188.6">IF</text>
<text x="60.8" y="188.6">PVDD IS</text>
<text x="69.8" y="188.6">&gt;</text>
<text x="72.5" y="188.6">10V</text>
</g>
<g font-size="1.8" fill="#006464">
<text x="27.1" y="26.3">+VBUS</text>
<text x="52.1" y="28.8">30P03D</text>
<text x="53.3" y="26.3">Q301</text>
<text x="112.2" y="26.3">+PVDD</text>
<text x="175.1" y="27.5">SIC431A</text>
<text x="176.5" y="25">U301</text>
<text x="200.8" y="26.9">L301</text>
<text x="201.3" y="29.4">2u2</text>
<text x="257.2" y="26.3">+VLED</text>
<text x="166.9" y="32.6">VIN</text>
<text x="186.3" y="35.2">VOUT</text>
<text x="188.8" y="32.6">LX</text>
<text x="166.9" y="40.2">EN</text>
<text x="187.6" y="37.7">BST</text>
<text x="197.5" y="41.5">C301</text>
<text x="205.6" y="39">+3V3</text>
<text x="218.4" y="41.5">R301</text>
<text x="32.4" y="45.3">C308</text>
<text x="32.4" y="47.9">2u2</text>
<text x="48.9" y="43.4">U302</text>
<text x="48.9" y="45.3">DZDH0401DW</text>
<text x="49.1" y="47.7" transform="rotate(-90 49.1 47.7)">D</text>
<text x="64.4" y="47.6" transform="rotate(-90 64.4 47.6)">S</text>
<text x="120" y="44">C302</text>
<text x="120" y="46.6">10u</text>
<text x="128.9" y="44">C303</text>
<text x="128.9" y="46.6">10u</text>
<text x="137.8" y="44">D301</text>
<text x="137.8" y="46.6">BN5A241V</text>
<text x="166.9" y="45.3">MODE1</text>
<text x="166.9" y="47.9">MODE2</text>
<text x="188.5" y="47.9">PH</text>
<text x="188.8" y="42.8">GL</text>
<text x="197.6" y="44">100n</text>
<text x="209.6" y="46.6">R303</text>
<text x="218.7" y="44">121k</text>
<text x="226.7" y="44">C304</text>
<text x="228" y="46.6">10u</text>
<text x="235.6" y="44">C305</text>
<text x="236.9" y="46.6">10u</text>
<text x="244.4" y="44">C306</text>
<text x="245.8" y="46.6">10u</text>
<text x="253.3" y="44">C307</text>
<text x="254.7" y="46.6">22u</text>
<text x="46.2" y="50.4">REF</text>
<text x="61.2" y="50.4">BIAS</text>
<text x="143.5" y="51.7">R304</text>
<text x="154.9" y="51.7">R305</text>
<text x="188.5" y="52.9">PG</text>
<text x="195.1" y="49.1">1r</text>
<text x="200.6" y="49.1">R302</text>
<text x="209.6" y="49.1">100k</text>
<text x="34.3" y="56.7">R307</text>
<text x="34.5" y="59.3">100k</text>
<text x="55.5" y="55.4" transform="rotate(-90 55.5 55.4)">NC</text>
<text x="58" y="55.4" transform="rotate(-90 58 55.4)">NC</text>
<text x="72.4" y="56.7">R308</text>
<text x="72.4" y="59.3">1M</text>
<text x="143.7" y="54.2">499k</text>
<text x="155.2" y="54.2">499k</text>
<text x="166.9" y="58">VDD</text>
<text x="178.7" y="59.2" transform="rotate(-90 178.7 59.2)">PGND</text>
<text x="181.2" y="59.2" transform="rotate(-90 181.2 59.2)">AGND</text>
<text x="186.3" y="58">VDRV</text>
<text x="188.7" y="55.5">FB</text>
<text x="208.3" y="58">TC33X-2-502E</text>
<text x="217.8" y="55.5">R306</text>
<text x="151.7" y="61.8">C309</text>
<text x="154.3" y="64.4">1u</text>
<text x="198.8" y="61.8">C310</text>
<text x="198.8" y="64.4">2u2</text>
<text x="218.4" y="61.8">R309</text>
<text x="221.1" y="64.4">6k</text>
<text x="145.4" y="78.3">+VLED</text>
<text x="179.8" y="80.9">AP62600</text>
<text x="181.6" y="78.3">U303</text>
<text x="200.6" y="79">C311</text>
<text x="200.7" y="81.5">100n</text>
<text x="212.2" y="79">L302</text>
<text x="212.7" y="81.5">1u0</text>
<text x="256.6" y="78.3">+5VLED</text>
<text x="173.2" y="84.7">VIN</text>
<text x="173.2" y="89.8">EN</text>
<text x="191.4" y="84.7">BST</text>
<text x="29.1" y="91">+3V3</text>
<text x="150.5" y="93.6">C312</text>
<text x="173.2" y="94.8">VCC</text>
<text x="192.6" y="92.3">LX</text>
<text x="220.9" y="93.6">R310</text>
<text x="235.6" y="93.6">C313</text>
<text x="244.5" y="93.6">C314</text>
<text x="253.4" y="93.6">C315</text>
<text x="262.3" y="93.6">C316</text>
<text x="25.4" y="101.2">R311</text>
<text x="45.7" y="101.2">R312</text>
<text x="66" y="101.2">R313</text>
<text x="86.3" y="101.2">R314</text>
<text x="150.5" y="96.1">22u</text>
<text x="192.3" y="96.1">PG</text>
<text x="192.5" y="99.9">FB</text>
<text x="221.2" y="96.1">121k</text>
<text x="235.6" y="96.1">10u</text>
<text x="244.5" y="96.1">10u</text>
<text x="253.4" y="96.1">10u</text>
<text x="262.3" y="96.1">10u</text>
<text x="28" y="103.7">1k</text>
<text x="48.3" y="103.7">1k</text>
<text x="68.7" y="103.7">1k</text>
<text x="89" y="103.7">1k</text>
<text x="158.1" y="103.7">C317</text>
<text x="160.6" y="106.3">1u</text>
<text x="173.2" y="102.5">FSEL</text>
<text x="173.2" y="105">MODE</text>
<text x="183.7" y="106.2" transform="rotate(-90 183.7 106.2)">PGND</text>
<text x="186.3" y="106.2" transform="rotate(-90 186.3 106.2)">GND</text>
<text x="188.9" y="105">SS/TR</text>
<text x="220.9" y="103.7">R315</text>
<text x="221.2" y="106.3">16k5</text>
<text x="24.7" y="108.8">D302</text>
<text x="24.9" y="111.4">LEDR</text>
<text x="45.1" y="108.8">D303</text>
<text x="45.2" y="111.4">LEDR</text>
<text x="55.8" y="108.8">R316</text>
<text x="56.1" y="111.4">100k</text>
<text x="65.4" y="108.8">D304</text>
<text x="65.6" y="111.4">LEDR</text>
<text x="85.7" y="108.8">D305</text>
<text x="85.9" y="111.4">LEDR</text>
<text x="34.3" y="119">Q302</text>
<text x="74.9" y="119">Q303</text>
<text x="34.3" y="121.5">2N7002KNC</text>
<text x="54.6" y="124.1">Q304</text>
<text x="74.9" y="121.5">2N7002KNC</text>
<text x="177" y="125.3">+PVDD</text>
<text x="204.4" y="124.1">U304</text>
<text x="257.7" y="125.3">+3V3</text>
<text x="54.6" y="126.6">2N7002KNC</text>
<text x="196.1" y="131.7">VIN</text>
<text x="203.3" y="126.6">SY8301</text>
<text x="214.3" y="131.7">BST</text>
<text x="223.5" y="126.6">C319</text>
<text x="223.6" y="128.5">100n</text>
<text x="235.1" y="126.6">L303</text>
<text x="235.6" y="129.1">4u7</text>
<text x="182.8" y="134.2">R317</text>
<text x="183.1" y="136.8">100k</text>
<text x="237.5" y="135.5">R318</text>
<text x="33.7" y="138">JP301</text>
<text x="173.3" y="140.6">C320</text>
<text x="174.7" y="143.1">10u</text>
<text x="196.1" y="139.3">EN</text>
<text x="215.5" y="139.3">LX</text>
<text x="237.7" y="138">180k</text>
<text x="253.4" y="140.6">C321</text>
<text x="253.4" y="143.1">22u</text>
<text x="262.3" y="140.6">D309</text>
<text x="262.3" y="143.1">LESD8D3.3CAT5G</text>
<text x="207.9" y="148.1" transform="rotate(-90 207.9 148.1)">GND</text>
<text x="215.4" y="146.9">FB</text>
<text x="237.5" y="145.6">R319</text>
<text x="237.7" y="148.2">57k6</text>
<text x="35.5" y="159.6">+3V3</text>
<text x="43.7" y="159.6">+PVDD</text>
<text x="154.8" y="157.1">+3V3</text>
<text x="31.7" y="167.2">R322</text>
<text x="40.6" y="167.2">R321</text>
<text x="59.1" y="166">U306A</text>
<text x="73.6" y="162.2">+3V3</text>
<text x="105.3" y="162.2">+3V3</text>
<text x="144" y="167.2">+VBUS</text>
<text x="158.8" y="164.7">R320</text>
<text x="158.8" y="167.2">1k</text>
<text x="32" y="169.8">121k</text>
<text x="40.9" y="169.8">121k</text>
<text x="57.7" y="173.6">A+</text>
<text x="58.5" y="168.5">LMV331</text>
<text x="77.5" y="169.8">R324</text>
<text x="77.5" y="172.3">100k</text>
<text x="108.8" y="173.6" transform="rotate(-90 108.8 173.6)">V+</text>
<text x="159.4" y="172.3">D306</text>
<text x="57.7" y="178.7">A-</text>
<text x="108.8" y="179.8" transform="rotate(-90 108.8 179.8)">V-</text>
<text x="111.8" y="174.9">U306B</text>
<text x="111.8" y="177.4">LMV331</text>
<text x="140.9" y="174.9">R323</text>
<text x="142.4" y="177.4">30k</text>
<text x="159.4" y="174.9">LEDR</text>
<text x="160" y="179.9">Q306</text>
<text x="31.7" y="182.5">R327</text>
<text x="33.2" y="185">20k</text>
<text x="40.6" y="182.5">R325</text>
<text x="43.3" y="185">6k</text>
<text x="140.9" y="185">R326</text>
<text x="160" y="182.5">2N7002KNC</text>
<text x="141.2" y="187.6">100k</text>
</g>
<g font-size="1.8" fill="#a90000">
<text x="164.4" y="31.5">1</text>
<text x="191.7" y="34">18</text>
<text x="192.3" y="31.5">5</text>
<text x="163.8" y="39.1">19</text>
<text x="191.7" y="36.6">23</text>
<text x="191.7" y="41.7">11</text>
<text x="48" y="45.2" transform="rotate(-90 48 45.2)">6</text>
<text x="63.2" y="45.2" transform="rotate(-90 63.2 45.2)">4</text>
<text x="163.8" y="44.2">21</text>
<text x="163.8" y="46.7">20</text>
<text x="191.7" y="46.7">24</text>
<text x="43.7" y="49.3">2</text>
<text x="66.6" y="49.3">3</text>
<text x="191.7" y="51.8">14</text>
<text x="54.4" y="57.9" transform="rotate(-90 54.4 57.9)">1</text>
<text x="56.9" y="57.9" transform="rotate(-90 56.9 57.9)">5</text>
<text x="163.8" y="56.9">15</text>
<text x="191.7" y="54.4">17</text>
<text x="191.7" y="56.9">12</text>
<text x="177.5" y="61.7" transform="rotate(-90 177.5 61.7)">4</text>
<text x="180.1" y="62.3" transform="rotate(-90 180.1 62.3)">16</text>
<text x="170.7" y="83.6">2</text>
<text x="196.1" y="83.6">7</text>
<text x="170.7" y="88.6">3</text>
<text x="170.7" y="93.7">9</text>
<text x="196.1" y="91.2">8</text>
<text x="196.1" y="95">6</text>
<text x="170.7" y="101.3">5</text>
<text x="195.5" y="98.8">12</text>
<text x="170.7" y="103.9">4</text>
<text x="195.5" y="103.9">10</text>
<text x="182.6" y="108.7" transform="rotate(-90 182.6 108.7)">1</text>
<text x="185.2" y="109.3" transform="rotate(-90 185.2 109.3)">11</text>
<text x="193.6" y="130.6">5</text>
<text x="219" y="130.6">1</text>
<text x="193.6" y="138.2">4</text>
<text x="219" y="138.2">6</text>
<text x="219" y="145.8">3</text>
<text x="206.8" y="150.6" transform="rotate(-90 206.8 150.6)">2</text>
<text x="55.2" y="172.5">1</text>
<text x="107.7" y="169.6" transform="rotate(-90 107.7 169.6)">5</text>
<text x="55.2" y="177.5">3</text>
<text x="67.9" y="175">4</text>
<text x="107.7" y="182.3" transform="rotate(-90 107.7 182.3)">2</text>
</g>
<g font-size="1.8" fill="#b10e00">
<text x="270.7" y="35.2">+VLED</text>
<text x="153.3" y="56.8">+VDD</text>
<text x="196.8" y="56.8">+VDRV</text>
<text x="270.7" y="87.2">+5VLED</text>
<text x="158.7" y="93.6">+VCC.5V</text>
</g>
<g font-size="1.8" fill="#7f8e2a">
<text x="67.7" y="40.2">GD</text>
<text x="149.9" y="39">PVDD.PG</text>
<text x="196.8" y="51.7">VLED.PG</text>
<text x="157.5" y="88.6">VLED.PG</text>
<text x="212.3" y="96.1">5V.PG</text>
<text x="17.8" y="119">PVDD.PG</text>
<text x="21" y="122.8">GD</text>
<text x="35.6" y="124.1">VLED.PG</text>
<text x="55.1" y="120.2">5V.PG</text>
<text x="38.8" y="127.9">GD</text>
<text x="85.7" y="174.9">PVDD.PG</text>
</g>
<g font-size="1.8" fill="#2785ff">
<text x="196.8" y="54.3">VLED.ANLG.FB</text>
<text x="207.7" y="98.7">5V.ANLG.FB</text>
</g>
<g font-size="1.8" fill="#7d7c7a">
<text x="202.6" y="108.8">C318</text>
<text x="202.6" y="111.4">CSET</text>
</g>
</svg>
